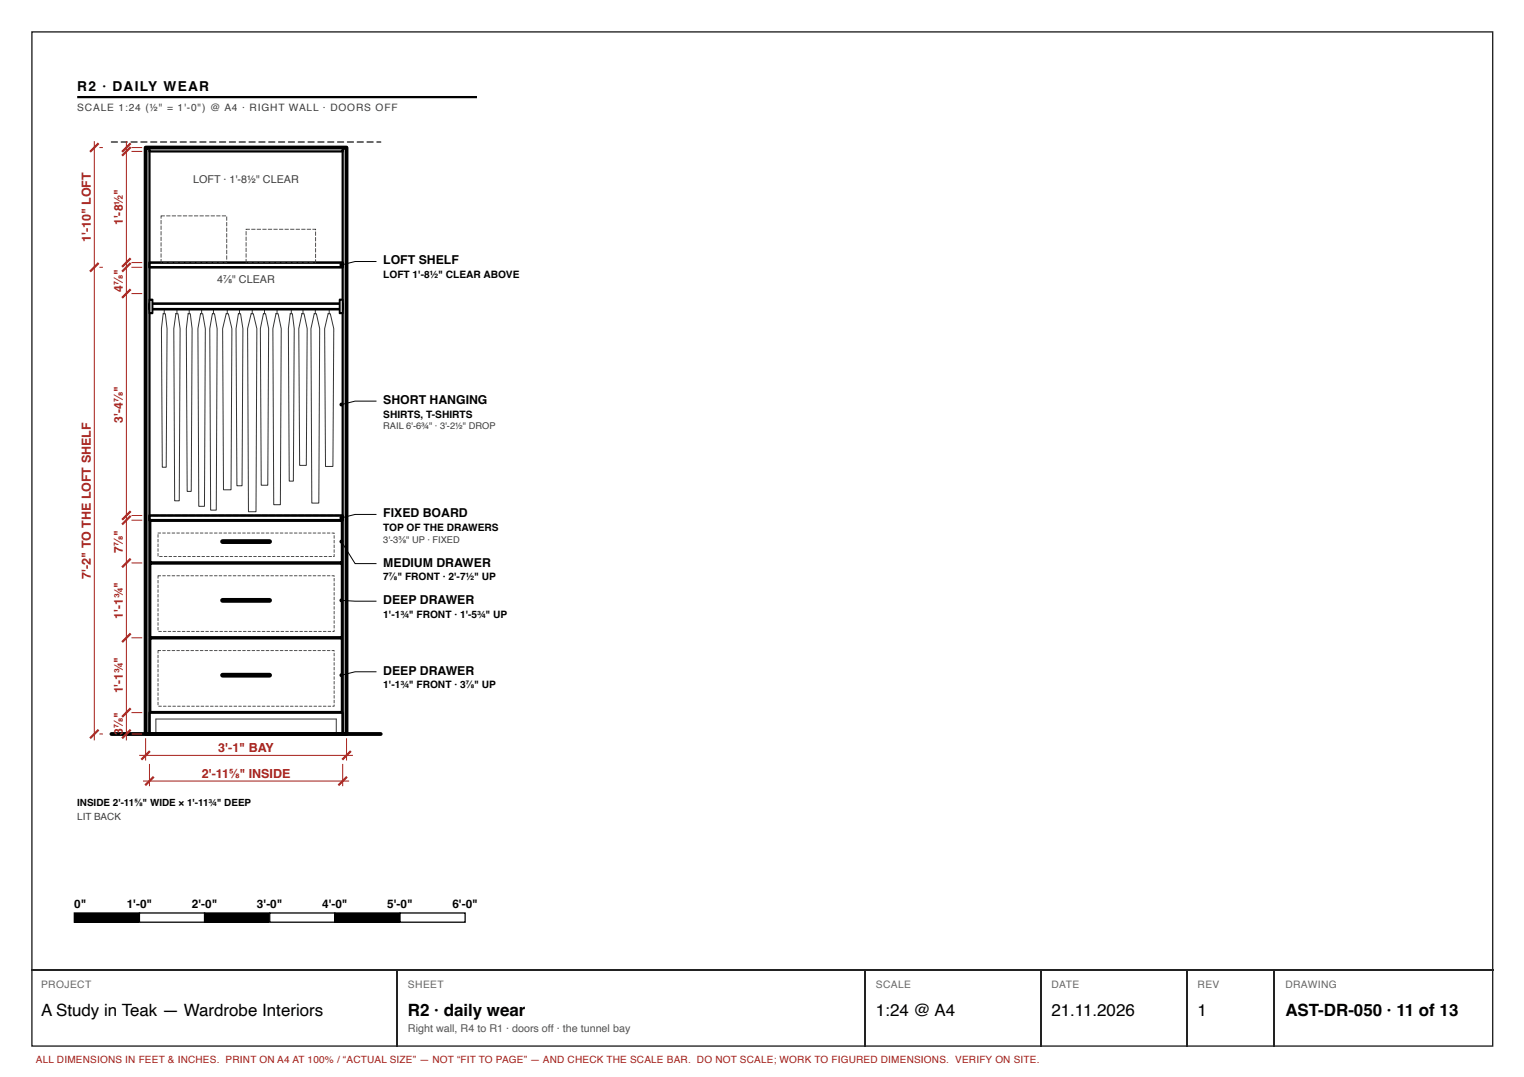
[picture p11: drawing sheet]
<svg xmlns="http://www.w3.org/2000/svg" width="297mm" height="210mm" viewBox="0 0 297 210" stroke-linecap="round" stroke-linejoin="round" font-family="sans-serif">
<path d="M6.2 6.2h284.7v197.7h-284.7z" fill="none" stroke="#222" stroke-width=".26"/>
<path d="M15 18.9h78" fill="none" stroke="#000" stroke-width=".44"/>
<path d="M21.6 27.6h1.3l.1 .1-.1 .1h-1.2zM23.6 27.6h1.2l.1 .1-.1 .1h-1.2zM25.5 27.6h1.2l.1 .1-.1 .1h-1.2zM27.4 27.6h1.2l.1 .1-.1 .1h-1.1zM29.3 27.6h1.2l.2 .1-.2 .1h-1.1zM31.2 27.6h1.3l.1 .1-.1 .1h-1.2zM33.1 27.6h1.3l.1 .1-.1 .1h-1.2zM35.1 27.6h1.2l.1 .1-.1 .1h-1.2zM37 27.6h1.2l.1 .1-.1 .1h-1.2zM38.9 27.6h1.2l.1 .1-.1 .1h-1.1zM40.8 27.6h1.2l.2 .1-.2 .1h-1.1zM42.7 27.6h1.3l.1 .1-.1 .1h-1.2zM44.6 27.6h1.3l.1 .1-.1 .1h-1.2zM46.5 27.6h1.3l.1 .1-.1 .1h-1.2zM48.5 27.6h1.2l.1 .1-.1 .1h-1.2zM50.4 27.6h1.2l.1 .1-.1 .1h-1.1zM52.3 27.6h1.2l.2 .1-.2 .1h-1.1zM54.2 27.6h1.3l.1 .1-.1 .1h-1.2zM56.1 27.6h1.3l.1 .1-.1 .1h-1.2zM58 27.6h1.3l.1 .1-.1 .1h-1.2zM60 27.6h1.2l.1 .1-.1 .1h-1.2zM61.9 27.6h1.2l.1 .1-.1 .1h-1.1zM63.8 27.6h1.2l.2 .1-.2 .1h-1.1zM65.7 27.6h1.3l.1 .1-.1 .1h-1.2zM67.6 27.6h1.3l.1 .1-.1 .1h-1.2zM69.5 27.6h1.3l.1 .1-.1 .1h-1.2zM71.5 27.6h1.2l.1 .1-.1 .1h-1.2zM73.4 27.6h.8l.1 .1-.8 .1z" fill="#000"/>
<path d="M21.7 143h52.5" fill="none" stroke="#000" stroke-width=".75"/>
<path d="M28.4 28.8h.7v114.2h-.7z" fill="#fff"/>
<path d="M28.4 28.8h.7v114.2h-.7z" fill="none" stroke="#000" stroke-width=".44"/>
<path d="M66.8 28.8h.7v114.2h-.7z" fill="#fff"/>
<path d="M66.8 28.8h.7v114.2h-.7z" fill="none" stroke="#000" stroke-width=".44"/>
<path d="M29.1 28.8h37.7v.7h-37.7z" fill="#fff"/>
<path d="M29.1 28.8h37.7v.7h-37.7zM29.1 138.9h37.7v4.1h-37.7z" fill="none" stroke="#000" stroke-width=".44"/>
<path d="M30.4 143v-2.9h35.1v2.9" fill="none" stroke="#333" stroke-width=".19"/>
<path d="M28.4 28.8h39.1v114.2h-39.1z" fill="none" stroke="#000" stroke-width=".75"/>
<path d="M29.3 124.4h37.4v14.4h-37.4z" fill="#fff"/>
<path d="M29.3 124.4h37.4v14.4h-37.4z" fill="none" stroke="#000" stroke-width=".5"/>
<path d="M43.4 131.6h9.1" fill="none" stroke="#000" stroke-width=".94"/>
<path d="M31.7 126.7l.6 .1-.6 .1zM32.6 126.7l.6 .1-.6 .1zM33.5 126.7l.6 .1-.6 .1zM34.4 126.7l.6 .1-.5 .1zM35.3 126.7l.7 .1-.6 .1zM36.2 126.7l.7 .1-.6 .1zM37.2 126.7l.6 .1-.6 .1zM38.1 126.7l.6 .1-.6 .1zM39 126.7l.6 .1-.6 .1zM39.9 126.7l.6 .1-.5 .1zM40.8 126.7l.7 .1-.6 .1zM41.7 126.7l.7 .1-.6 .1zM42.7 126.7l.6 .1-.6 .1zM43.6 126.7l.6 .1-.6 .1zM44.5 126.7l.6 .1-.6 .1zM45.4 126.7l.6 .1-.5 .1zM46.3 126.7l.7 .1-.6 .1zM47.2 126.7l.7 .1-.6 .1zM48.2 126.7l.6 .1-.6 .1zM49.1 126.7l.6 .1-.6 .1zM50 126.7l.6 .1-.6 .1zM50.9 126.7l.6 .1-.5 .1zM51.8 126.7l.7 .1-.6 .1zM52.7 126.7l.7 .1-.6 .1zM53.6 126.7l.7 .1-.6 .1zM54.6 126.7l.6 .1-.6 .1zM55.5 126.7l.6 .1-.6 .1zM56.4 126.7l.6 .1-.5 .1zM57.3 126.7l.7 .1-.6 .1zM58.2 126.7l.7 .1-.6 .1zM59.1 126.7l.7 .1-.6 .1zM60.1 126.7l.6 .1-.6 .1zM61 126.7l.6 .1-.6 .1zM61.9 126.7l.6 .1-.5 .1zM62.8 126.7l.7 .1-.6 .1zM63.7 126.7l.7 .1-.6 .1zM64.6 126.7h.6v.3h-.1v-.2l-.4 .1zM65.1 127.2l.1 .1-.1 .6zM65.1 128.2h.1l-.1 .6zM65.1 129.1h.1l-.1 .6zM65.1 130l.1 .1-.1 .5zM65.1 130.9l.1 .1-.1 .6zM65.1 131.8l.1 .1-.1 .6zM65.1 132.7l.1 .1-.1 .6zM65.1 133.7h.1l-.1 .6zM65.1 134.6h.1l-.1 .6zM65.1 135.5l.1 .1-.1 .5zM65.1 136.4l.1 .1-.1 .6zM64.8 137.6h.3l-.1-.2 .2-.1v.4h-.3zM63.9 137.6h.6l-.6 .1zM63 137.6h.6l-.6 .1zM62 137.6h.7l-.6 .1zM61.1 137.6h.7l-.6 .1zM60.2 137.6h.7l-.6 .1zM59.3 137.6h.6l-.5 .1zM58.4 137.6h.6l-.6 .1zM57.5 137.6h.6l-.6 .1zM56.5 137.6h.7l-.6 .1zM55.6 137.6h.7l-.6 .1zM54.7 137.6h.7l-.6 .1zM53.8 137.6h.6l-.5 .1zM52.9 137.6h.6l-.6 .1zM52 137.6h.6l-.6 .1zM51 137.6h.7l-.6 .1zM50.1 137.6h.7l-.6 .1zM49.2 137.6h.7l-.6 .1zM48.3 137.6h.6l-.5 .1zM47.4 137.6h.6l-.6 .1zM46.5 137.6h.6l-.6 .1zM45.5 137.6h.7l-.6 .1zM44.6 137.6h.7l-.6 .1zM43.7 137.6h.7l-.6 .1zM42.8 137.6h.6l-.5 .1zM41.9 137.6h.6l-.6 .1zM41 137.6h.6l-.6 .1zM40 137.6h.7l-.6 .1zM39.1 137.6h.7l-.6 .1zM38.2 137.6h.7l-.6 .1zM37.3 137.6h.6l-.5 .1zM36.4 137.6h.6l-.6 .1zM35.5 137.6h.6l-.6 .1zM34.5 137.6h.7l-.6 .1zM33.6 137.6h.7l-.6 .1zM32.7 137.6h.7l-.6 .1zM31.8 137.6h.6l-.5 .1zM30.9 137.6h.6l-.6 .1zM30.7 136.8l.2 .1-.1 .5zM30.7 135.9h.2l-.1 .6zM30.7 135h.2l-.1 .6zM30.7 134l.2 .1-.1 .6zM30.7 133.1l.2 .1-.1 .6zM30.7 132.2l.2 .1-.1 .6zM30.7 131.3l.2 .1-.1 .5zM30.7 130.4h.2l-.1 .6zM30.7 129.5h.2l-.1 .6zM30.7 128.5l.2 .1-.1 .6zM30.7 127.6l.2 .1-.1 .6zM30.7 126.7l.7 .1h-.6v.6z" fill="#333"/>
<path d="M29.3 109.8h37.4v14.4h-37.4z" fill="#fff"/>
<path d="M29.3 109.8h37.4v14.4h-37.4z" fill="none" stroke="#000" stroke-width=".5"/>
<path d="M43.4 117h9.1" fill="none" stroke="#000" stroke-width=".94"/>
<path d="M31.7 112.1l.6 .1-.6 .1zM32.6 112.1l.6 .1-.6 .1zM33.5 112.1l.6 .1-.6 .1zM34.4 112.1l.6 .1-.5 .1zM35.3 112.1l.7 .1-.6 .1zM36.2 112.1l.7 .1-.6 .1zM37.2 112.1l.6 .1-.6 .1zM38.1 112.1l.6 .1-.6 .1zM39 112.1l.6 .1-.6 .1zM39.9 112.1l.6 .1-.5 .1zM40.8 112.1l.7 .1-.6 .1zM41.7 112.1l.7 .1-.6 .1zM42.7 112.1l.6 .1-.6 .1zM43.6 112.1l.6 .1-.6 .1zM44.5 112.1l.6 .1-.6 .1zM45.4 112.1l.6 .1-.5 .1zM46.3 112.1l.7 .1-.6 .1zM47.2 112.1l.7 .1-.6 .1zM48.2 112.1l.6 .1-.6 .1zM49.1 112.1l.6 .1-.6 .1zM50 112.1l.6 .1-.6 .1zM50.9 112.1l.6 .1-.5 .1zM51.8 112.1l.7 .1-.6 .1zM52.7 112.1l.7 .1-.6 .1zM53.6 112.1l.7 .1-.6 .1zM54.6 112.1l.6 .1-.6 .1zM55.5 112.1l.6 .1-.6 .1zM56.4 112.1l.6 .1-.5 .1zM57.3 112.1l.7 .1-.6 .1zM58.2 112.1l.7 .1-.6 .1zM59.1 112.1l.7 .1-.6 .1zM60.1 112.1l.6 .1-.6 .1zM61 112.1l.6 .1-.6 .1zM61.9 112.1l.6 .1-.5 .1zM62.8 112.1l.7 .1-.6 .1zM63.7 112.1l.7 .1-.6 .1zM64.6 112.1h.6v.3h-.1v-.2l-.4 .1zM65.1 112.7h.1l-.1 .6zM65.1 113.6h.1l-.1 .6zM65.1 114.5l.1 .1-.1 .5zM65.1 115.4l.1 .1-.1 .6zM65.1 116.3l.1 .1-.1 .6zM65.1 117.2l.1 .1-.1 .6zM65.1 118.2h.1l-.1 .6zM65.1 119.1h.1l-.1 .6zM65.1 120l.1 .1-.1 .5zM65.1 120.9l.1 .1-.1 .6zM65.1 121.8l.1 .1-.1 .6zM64.8 123h.3l-.1-.2 .2-.1v.4h-.3zM63.9 123h.6l-.6 .1zM63 123h.6l-.6 .1zM62 123h.7l-.6 .1zM61.1 123h.7l-.6 .1zM60.2 123h.7l-.6 .1zM59.3 123h.6l-.5 .1zM58.4 123h.6l-.6 .1zM57.5 123h.6l-.6 .1zM56.5 123h.7l-.6 .1zM55.6 123h.7l-.6 .1zM54.7 123h.7l-.6 .1zM53.8 123h.6l-.5 .1zM52.9 123h.6l-.6 .1zM52 123h.6l-.6 .1zM51 123h.7l-.6 .1zM50.1 123h.7l-.6 .1zM49.2 123h.7l-.6 .1zM48.3 123h.6l-.5 .1zM47.4 123h.6l-.6 .1zM46.5 123h.6l-.6 .1zM45.5 123h.7l-.6 .1zM44.6 123h.7l-.6 .1zM43.7 123h.7l-.6 .1zM42.8 123h.6l-.5 .1zM41.9 123h.6l-.6 .1zM41 123h.6l-.6 .1zM40 123h.7l-.6 .1zM39.1 123h.7l-.6 .1zM38.2 123h.7l-.6 .1zM37.3 123h.6l-.5 .1zM36.4 123h.6l-.6 .1zM35.5 123h.6l-.6 .1zM34.5 123h.7l-.6 .1zM33.6 123h.7l-.6 .1zM32.7 123h.7l-.6 .1zM31.8 123h.6l-.5 .1zM30.9 123h.6l-.6 .1zM30.7 122.2l.2 .1-.1 .6zM30.7 121.3l.2 .1-.1 .5zM30.7 120.4h.2l-.1 .6zM30.7 119.5h.2l-.1 .6zM30.7 118.5l.2 .1-.1 .6zM30.7 117.6l.2 .1-.1 .6zM30.7 116.7l.2 .1-.1 .6zM30.7 115.8l.2 .1-.1 .5zM30.7 114.9h.2l-.1 .6zM30.7 114h.2l-.1 .6zM30.7 113l.2 .1-.1 .6zM30.7 112.1l.7 .1h-.6v.6z" fill="#333"/>
<path d="M29.3 101.5h37.4v8.1h-37.4z" fill="#fff"/>
<path d="M29.3 101.5h37.4v8.1h-37.4z" fill="none" stroke="#000" stroke-width=".5"/>
<path d="M43.4 105.5h9.1" fill="none" stroke="#000" stroke-width=".94"/>
<path d="M31.7 103.8l.6 .1-.6 .1zM32.6 103.8l.6 .1-.6 .1zM33.5 103.8l.6 .1-.6 .1zM34.4 103.8l.6 .1-.5 .1zM35.3 103.8l.7 .1-.6 .1zM36.2 103.8l.7 .1-.6 .1zM37.2 103.8l.6 .1-.6 .1zM38.1 103.8l.6 .1-.6 .1zM39 103.8l.6 .1-.6 .1zM39.9 103.8l.6 .1-.5 .1zM40.8 103.8l.7 .1-.6 .1zM41.7 103.8l.7 .1-.6 .1zM42.7 103.8l.6 .1-.6 .1zM43.6 103.8l.6 .1-.6 .1zM44.5 103.8l.6 .1-.6 .1zM45.4 103.8l.6 .1-.5 .1zM46.3 103.8l.7 .1-.6 .1zM47.2 103.8l.7 .1-.6 .1zM48.2 103.8l.6 .1-.6 .1zM49.1 103.8l.6 .1-.6 .1zM50 103.8l.6 .1-.6 .1zM50.9 103.8l.6 .1-.5 .1zM51.8 103.8l.7 .1-.6 .1zM52.7 103.8l.7 .1-.6 .1zM53.6 103.8l.7 .1-.6 .1zM54.6 103.8l.6 .1-.6 .1zM55.5 103.8l.6 .1-.6 .1zM56.4 103.8l.6 .1-.5 .1zM57.3 103.8l.7 .1-.6 .1zM58.2 103.8l.7 .1-.6 .1zM59.1 103.8l.7 .1-.6 .1zM60.1 103.8l.6 .1-.6 .1zM61 103.8l.6 .1-.6 .1zM61.9 103.8l.6 .1-.5 .1zM62.8 103.8l.7 .1-.6 .1zM63.7 103.8l.7 .1-.6 .1zM64.6 103.8h.6v.2h-.1v-.1l-.4 .1zM65.1 104.3l.1 .1-.1 .6zM65.1 105.2l.1 .1-.1 .6zM65.1 106.2h.1l-.1 .6zM65.1 107.1h.1l-.1 .6zM65.1 108l.1 .1-.1 .4h-.2h.2zM64 108.4l.7 .1h-.6zM63.1 108.4l.7 .1h-.6zM62.2 108.4l.7 .1h-.6zM61.3 108.4l.6 .1h-.5zM60.4 108.4l.6 .1h-.6zM59.5 108.4l.6 .1h-.6zM58.5 108.4l.7 .1h-.6zM57.6 108.4l.7 .1h-.6zM56.7 108.4l.7 .1h-.6zM55.8 108.4l.6 .1h-.5zM54.9 108.4l.6 .1h-.6zM54 108.4l.6 .1h-.6zM53 108.4l.7 .1h-.6zM52.1 108.4l.7 .1h-.6zM51.2 108.4l.7 .1h-.6zM50.3 108.4l.6 .1h-.5zM49.4 108.4l.6 .1h-.6zM48.5 108.4l.6 .1h-.6zM47.5 108.4l.7 .1h-.6zM46.6 108.4l.7 .1h-.6zM45.7 108.4l.7 .1h-.6zM44.8 108.4l.6 .1h-.5zM43.9 108.4l.6 .1h-.6zM43 108.4l.6 .1h-.6zM42 108.4l.7 .1h-.6zM41.1 108.4l.7 .1h-.6zM40.2 108.4l.7 .1h-.6zM39.3 108.4l.6 .1h-.5zM38.4 108.4l.6 .1h-.6zM37.5 108.4l.6 .1h-.6zM36.5 108.4l.7 .1h-.6zM35.6 108.4l.7 .1h-.6zM34.7 108.4l.7 .1h-.6zM33.8 108.4l.6 .1h-.5zM32.9 108.4l.6 .1h-.6zM32 108.4l.6 .1h-.6zM31 108.4l.7 .1h-.6zM30.7 107.8l.2 .1-.1 .5zM30.7 106.9h.2l-.1 .6zM30.7 106h.2l-.1 .6zM30.7 105l.2 .1-.1 .6zM30.7 104.1l.2 .1-.1 .6zM30.7 103.8l.7 .1-.6 .1z" fill="#333"/>
<path d="M29.1 100.5h37.7v.9h-37.7z" fill="#fff"/>
<path d="M29.1 100.5h37.7v.9h-37.7z" fill="none" stroke="#000" stroke-width=".5"/>
<g fill="none" stroke="#333" stroke-width=".19">
<path d="M32 59.3v1.8M34.5 59.3v1.8M36.9 59.3v1.8M39.3 59.3v1.8M41.6 59.3v1.8M44.3 59.3v1.8M46.7 59.3v1.8M49.2 59.3v1.8M51.5 59.3v1.8M54 59.3v1.8M56.8 59.3v1.8M59 59.3v1.8"/>
<path d="M61.5 59.3v1.8M64.2 59.3v1.8M31.8 61.1h.4l.4 2.9-.2 27.1h-.8l-.1-27.1zM34.3 61.1h.4l.4 2.9-.2 33.6h-.9l-.1-33.6zM36.7 61.1h.4l.3 2.9-.1 31.8h-.8l-.2-31.8zM39.1 61.1h.4l.5 2.9-.2 34.7h-1.1l-.1-34.7zM41.4 61.1h.4l.5 2.9-.2 35.4h-1l-.2-35.4zM44.1 61.1h.4l.7 2.9-.2 31.5h-1.4l-.2-31.5zM46.5 61.1h.4l.4 2.9-.1 30.7h-1l-.2-30.7zM48.9 61.1h.5l.7 2.9-.2 35.7h-1.5l-.1-35.7zM51.3 61.1h.5l.6 2.9-.2 30.6h-1.3l-.2-30.6zM53.8 61.1h.4l.6 2.9-.2 34.4h-1.3l-.1-34.4z"/>
<path d="M56.6 61.1h.4l.3 2.9-.1 29.8h-.8l-.2-29.8zM58.8 61.1h.5l.6 2.9-.2 26.7h-1.3l-.2-26.7zM61.2 61.1h.5l.6 2.9-.2 34h-1.3l-.2-34zM64 61.1h.4l.6 2.9-.1 26.9h-1.5l-.1-26.9z"/>
</g>
<path d="M29.9 100.4l.9-.1 .1 .2-.1 .1h-.8zM31.3 100.4l.9-.1 .1 .2-.1 .1h-.8zM32.7 100.4l.9-.1 .2 .2-.2 .1h-.8zM34.1 100.4l.9-.1 .2 .2-.2 .1h-.8zM35.5 100.4l1-.1 .1 .2-.1 .1h-.9zM37 100.4l.9-.1 .1 .2-.1 .1h-.9zM38.4 100.4l.9-.1 .1 .2-.1 .1h-.8zM39.8 100.4l.9-.1 .1 .2-.1 .1h-.8zM41.2 100.4l.9-.1 .2 .2-.2 .1h-.8zM42.6 100.4l.9-.1 .2 .2-.2 .1h-.8zM44 100.4l1-.1 .1 .2-.1 .1h-.9zM45.5 100.4l.9-.1 .1 .2-.1 .1h-.9zM46.9 100.4l.9-.1 .1 .2-.1 .1h-.8zM48.3 100.4l.9-.1 .1 .2-.1 .1h-.8zM49.7 100.4l.9-.1 .2 .2-.2 .1h-.8zM51.1 100.4l.9-.1 .2 .2-.2 .1h-.8zM52.5 100.4l1-.1 .1 .2-.1 .1h-.9zM54 100.4l.9-.1 .1 .2-.1 .1h-.9zM55.4 100.4l.9-.1 .1 .2-.1 .1h-.8zM56.8 100.4l.9-.1 .1 .2-.1 .1h-.8zM58.2 100.4l.9-.1 .2 .2-.2 .1h-.8zM59.6 100.4l.9-.1 .2 .2-.2 .1h-.8zM61 100.4l1-.1 .1 .2-.1 .1h-.9zM62.5 100.4l.9-.1 .1 .2-.1 .1h-.9zM63.9 100.4l.9-.1 .1 .2-.1 .1h-.8zM65.3 100.4l.7-.1 .1 .2-.1 .1h-.6z" fill="#000"/>
<path d="M29.1 59.2h37.7v1.1h-37.7z" fill="#fff"/>
<path d="M29.1 59.2h37.7v1.1h-37.7z" fill="none" stroke="#000" stroke-width=".5"/>
<path d="M29.1 58.4h.6v2.6h-.6z" fill="#fff"/>
<path d="M29.1 58.4h.6v2.6h-.6z" fill="none" stroke="#000" stroke-width=".37"/>
<path d="M66.2 58.4h.6v2.6h-.6z" fill="#fff"/>
<path d="M66.2 58.4h.6v2.6h-.6z" fill="none" stroke="#000" stroke-width=".37"/>
<path d="M29.1 51.2h37.7v.9h-37.7z" fill="#fff"/>
<path d="M29.1 51.2h37.7v.9h-37.7z" fill="none" stroke="#000" stroke-width=".5"/>
<g fill="#333">
<path d="M32.4 42l.8 .1-.7 .1zM33.5 42l.8 .1-.7 .1zM34.6 42l.8 .1-.8 .1zM35.7 42l.8 .1-.8 .1zM36.7 42l.9 .1-.8 .1zM37.8 42l.8 .1-.7 .1zM38.9 42l.8 .1-.7 .1zM40 42l.8 .1-.7 .1zM41.1 42l.8 .1-.8 .1zM42.2 42l.8 .1-.8 .1zM43.2 42l.9 .1-.8 .1zM44.1 42.2l.2 .1-.1 .7zM44.1 43.3l.2 .1-.1 .7zM44.1 44.4h.2l-.1 .8zM44.1 45.5h.2l-.1 .8zM44.1 46.5l.2 .1-.1 .8zM44.1 47.6l.2 .1-.1 .7zM44.1 48.7l.2 .1-.1 .7zM44.1 49.8l.2 .1-.1 .7zM43.7 51.1l.5 .1-.1-.3h.2v.3l-.5 .1zM42.6 51.1l.8 .1-.7 .1zM41.5 51.1l.8 .1-.7 .1zM40.4 51.1l.9 .1-.8 .1zM39.4 51.1l.8 .1-.8 .1zM38.3 51.1l.8 .1-.8 .1zM37.2 51.1l.8 .1-.7 .1zM36.1 51.1l.8 .1-.7 .1zM35 51.1l.8 .1-.7 .1zM33.9 51.1l.9 .1-.8 .1zM32.9 51.1l.8 .1-.8 .1zM31.8 51.1l.8 .1-.8 .1zM31.3 50.5h.2l-.1 .8-.1-.1zM31.3 49.4l.2 .1-.1 .7zM31.3 48.3l.2 .1-.1 .7zM31.3 47.2l.2 .1-.1 .7zM31.3 46.2h.2l-.1 .8zM31.3 45.1h.2l-.1 .8zM31.3 44h.2l-.1 .8zM31.3 42.9l.2 .1-.1 .7zM31.3 42l.8 .1h-.7v.5z"/>
<path d="M49 44.6l.8 .1-.8 .1zM50.1 44.6l.8 .1-.8 .1zM51.1 44.6l.9 .1-.8 .1zM52.2 44.6l.8 .1-.7 .1zM53.3 44.6l.8 .1-.7 .1zM54.4 44.6l.8 .1-.7 .1zM55.5 44.6l.8 .1-.8 .1zM56.6 44.6l.8 .1-.8 .1zM57.6 44.6l.9 .1-.8 .1zM58.7 44.6l.8 .1-.7 .1zM59.8 44.6l.8 .1-.7 .1zM60.9 44.6h.6l.1 .2h-.1v-.1l-.5 .1zM61.5 45.1l.1 .1-.1 .8zM61.5 46.2l.1 .1-.1 .7zM61.5 47.3l.1 .1-.1 .7zM61.5 48.4l.1 .1-.1 .7zM61.5 49.5h.1l-.1 .8zM61.5 50.6h.1l-.1 .7-.2-.1h.2zM60.3 51.1l.8 .1-.8 .1zM59.2 51.1l.8 .1-.8 .1zM58.1 51.1l.8 .1-.7 .1zM57 51.1l.8 .1-.7 .1zM55.9 51.1l.8 .1-.7 .1zM54.8 51.1l.9 .1-.8 .1zM53.8 51.1l.8 .1-.8 .1zM52.7 51.1l.8 .1-.8 .1zM51.6 51.1l.8 .1-.7 .1zM50.5 51.1l.8 .1-.7 .1zM49.4 51.1l.8 .1-.7 .1zM48.3 51.1l.9 .1-.8 .1zM47.9 50.5h.1v.8l-.1-.1zM47.9 49.4l.1 .1v.7zM47.9 48.3l.1 .1v.7zM47.9 47.2l.1 .1v.7zM47.9 46.1l.1 .1v.8zM47.9 45.1h.1v.8zM47.9 44.6l.8 .1h-.7v.1z"/>
</g>
<g fill="none" stroke="#a51d17" stroke-width=".19">
<path d="M18.4 27.5v116.8M19.4 28.8h.6M24.6 27.5v116.8M25.6 28.8h2.1M25.6 29.5h2.1M19.4 52.1h.6M25.6 51.2h2.1M25.6 52.1h2.1M25.6 57.2h2.1M25.6 100.5h2.1M25.6 101.4h2.1M25.6 109.7h2.1"/>
<path d="M25.6 124.3h2.1M25.6 138.9h2.1M19.4 143h.6M25.6 143h2.1M27.1 147.2h41.7M27.9 152.2h40.1M28.4 143.9v4.3M29.1 148.9v4.3M66.8 148.9v4.3M67.5 143.9v4.3"/>
</g>
<g fill="none" stroke="#a51d17" stroke-width=".42">
<path d="M19.2 27.9l-1.7 1.7M25.5 27.9l-1.7 1.7M25.5 28.7l-1.7 1.6M19.2 51.3l-1.7 1.6M25.5 50.3l-1.7 1.7M25.5 51.3l-1.7 1.6M25.5 56.4l-1.7 1.6M25.5 99.6l-1.7 1.7M25.5 100.5l-1.7 1.7M25.5 108.9l-1.7 1.6M25.5 123.5l-1.7 1.6M25.5 138l-1.7 1.7"/>
<path d="M19.2 142.2l-1.7 1.7M25.5 142.2l-1.7 1.7M29.2 146.4l-1.7 1.6M30 151.4l-1.7 1.6M67.6 151.4l-1.6 1.6M68.4 146.4l-1.7 1.6"/>
</g>
<path d="M73.4 51h-4.2l-2.7 .6M73.4 78.2h-4.2l-2.7 .6M66.5 105.5l2.7 4.3h4.2M66.5 117l6.9 .2M73.4 100.3h-4.2l-2.7 .6M73.4 130.9h-4.2l-2.7 .7" fill="none" stroke="#000" stroke-width=".19"/>
<g fill="#000">
<path d="M14.5 177.9h12.7v1.8h-12.7z"/>
<circle cx="66.5" cy="51.6" r=".38"/>
<circle cx="66.5" cy="78.8" r=".38"/>
<circle cx="66.5" cy="105.5" r=".38"/>
<circle cx="66.5" cy="100.9" r=".38"/>
<circle cx="66.5" cy="117" r=".38"/>
<circle cx="66.5" cy="131.6" r=".38"/>
</g>
<path d="M14.5 177.9h12.7v1.8h-12.7z" fill="none" stroke="#000" stroke-width=".25"/>
<path d="M27.2 177.9h12.7v1.8h-12.7z" fill="#fff"/>
<path d="M27.2 177.9h12.7v1.8h-12.7zM39.9 177.9h12.7v1.8h-12.7z" fill="none" stroke="#000" stroke-width=".25"/>
<path d="M39.9 177.9h12.7v1.8h-12.7z" fill="#000"/>
<path d="M52.6 177.9h12.7v1.8h-12.7z" fill="#fff"/>
<path d="M52.6 177.9h12.7v1.8h-12.7zM65.3 177.9h12.7v1.8h-12.7z" fill="none" stroke="#000" stroke-width=".25"/>
<path d="M65.3 177.9h12.7v1.8h-12.7z" fill="#000"/>
<path d="M78 177.9h12.6v1.8h-12.6z" fill="#fff"/>
<path d="M78 177.9h12.6v1.8h-12.6z" fill="none" stroke="#000" stroke-width=".25"/>
<path d="M6.1 189h284.9M77.4 189.2v14.8M168.7 189.2v14.8M202.8 189.2v14.8M231.4 189.2v14.8M248.3 189.2v14.8" fill="none" stroke="#222" stroke-width=".26"/>
<g font-size="3.3">
<text x="8" y="197.9">A Study in Teak — Wardrobe Interiors</text>
<text x="79.5" y="197.9">R2 · daily wear</text>
<text x="170.7" y="197.9">1:24 @ A4</text>
<text x="204.9" y="197.9">21.11.2026</text>
<text x="233.4" y="197.9">1</text>
<text x="250.5" y="197.9">AST-DR-050 · 11 of 13</text>
</g>
<text font-size="2.7" x="15" y="17.7">R2 · DAILY WEAR</text>
<g font-size="2.4" fill="#a51d17">
<text x="17.7" y="47.2" transform="rotate(-90 17.7 47.2)">1'-10&quot; LOFT</text>
<text x="24" y="43.9" transform="rotate(-90 24 43.9)">1'-8½&quot;</text>
<text x="24" y="56.9" transform="rotate(-90 24 56.9)">4⅞&quot;</text>
<text x="24" y="82.4" transform="rotate(-90 24 82.4)">3'-4⅞&quot;</text>
<text x="24" y="107.7" transform="rotate(-90 24 107.7)">7⅞&quot;</text>
<text x="17.7" y="112.8" transform="rotate(-90 17.7 112.8)">7'-2&quot; TO THE LOFT SHELF</text>
<text x="24" y="120.5" transform="rotate(-90 24 120.5)">1'-1¾&quot;</text>
<text x="24" y="135.1" transform="rotate(-90 24 135.1)">1'-1¾&quot;</text>
<text x="24" y="143.2" transform="rotate(-90 24 143.2)">3⅞&quot;</text>
<text x="42.5" y="146.5">3'-1&quot; BAY</text>
<text x="39.3" y="151.5">2'-11⅝&quot; INSIDE</text>
</g>
<g font-size="2.4">
<text x="74.7" y="51.5">LOFT SHELF</text>
<text x="74.7" y="78.7">SHORT HANGING</text>
<text x="74.7" y="100.8">FIXED BOARD</text>
<text x="74.7" y="110.4">MEDIUM DRAWER</text>
<text x="74.7" y="117.7">DEEP DRAWER</text>
<text x="74.7" y="131.5">DEEP DRAWER</text>
</g>
<g font-size="2.3">
<text x="14.5" y="176.9">0&quot;</text>
<text x="24.7" y="176.9">1'-0&quot;</text>
<text x="37.4" y="176.9">2'-0&quot;</text>
<text x="50.1" y="176.9">3'-0&quot;</text>
<text x="62.8" y="176.9">4'-0&quot;</text>
<text x="75.5" y="176.9">5'-0&quot;</text>
<text x="88.2" y="176.9">6'-0&quot;</text>
</g>
<g font-size="2.1" fill="#3d3d3d">
<text x="37.7" y="35.7">LOFT · 1'-8½&quot; CLEAR</text>
<text x="42.3" y="55.2">4⅞&quot; CLEAR</text>
</g>
<text font-size="2.1" fill="#555" x="79.5" y="201.1">Right wall, R4 to R1 · doors off · the tunnel bay</text>
<text font-size="2" fill="#3d3d3d" x="15" y="21.7">SCALE 1:24 (½&quot; = 1'-0&quot;) @ A4 · RIGHT WALL · DOORS OFF</text>
<g font-size="2">
<text x="74.7" y="54.2">LOFT 1'-8½&quot; CLEAR ABOVE</text>
<text x="74.7" y="81.4">SHIRTS, T-SHIRTS</text>
<text x="74.7" y="103.5">TOP OF THE DRAWERS</text>
<text x="74.7" y="113.1">7⅞&quot; FRONT · 2'-7½&quot; UP</text>
<text x="74.7" y="120.4">1'-1¾&quot; FRONT · 1'-5¾&quot; UP</text>
<text x="74.7" y="134.1">1'-1¾&quot; FRONT · 3⅞&quot; UP</text>
</g>
<g font-size="2" fill="#666">
<text x="8" y="192.6">PROJECT</text>
<text x="79.5" y="192.6">SHEET</text>
<text x="170.7" y="192.6">SCALE</text>
<text x="204.9" y="192.6">DATE</text>
<text x="233.4" y="192.6">REV</text>
<text x="250.5" y="192.6">DRAWING</text>
</g>
<text font-size="1.9" x="15" y="157">INSIDE 2'-11⅝&quot; WIDE × 1'-11¾&quot; DEEP</text>
<text font-size="1.9" fill="#3d3d3d" x="15" y="159.9">LIT BACK</text>
<text font-size="1.9" fill="#a51d17" x="7" y="207.2">ALL DIMENSIONS IN FEET &amp; INCHES. PRINT ON A4 AT 100% / “ACTUAL SIZE” — NOT “FIT TO PAGE” — AND CHECK THE SCALE BAR. DO NOT SCALE; WORK TO FIGURED DIMENSIONS. VERIFY ON SITE.</text>
<g font-size="1.8" fill="#3d3d3d">
<text x="74.7" y="83.7">RAIL 6'-6¾&quot; · 3'-2½&quot; DROP</text>
<text x="74.7" y="105.7">3'-3⅜&quot; UP · FIXED</text>
</g>
</svg>
